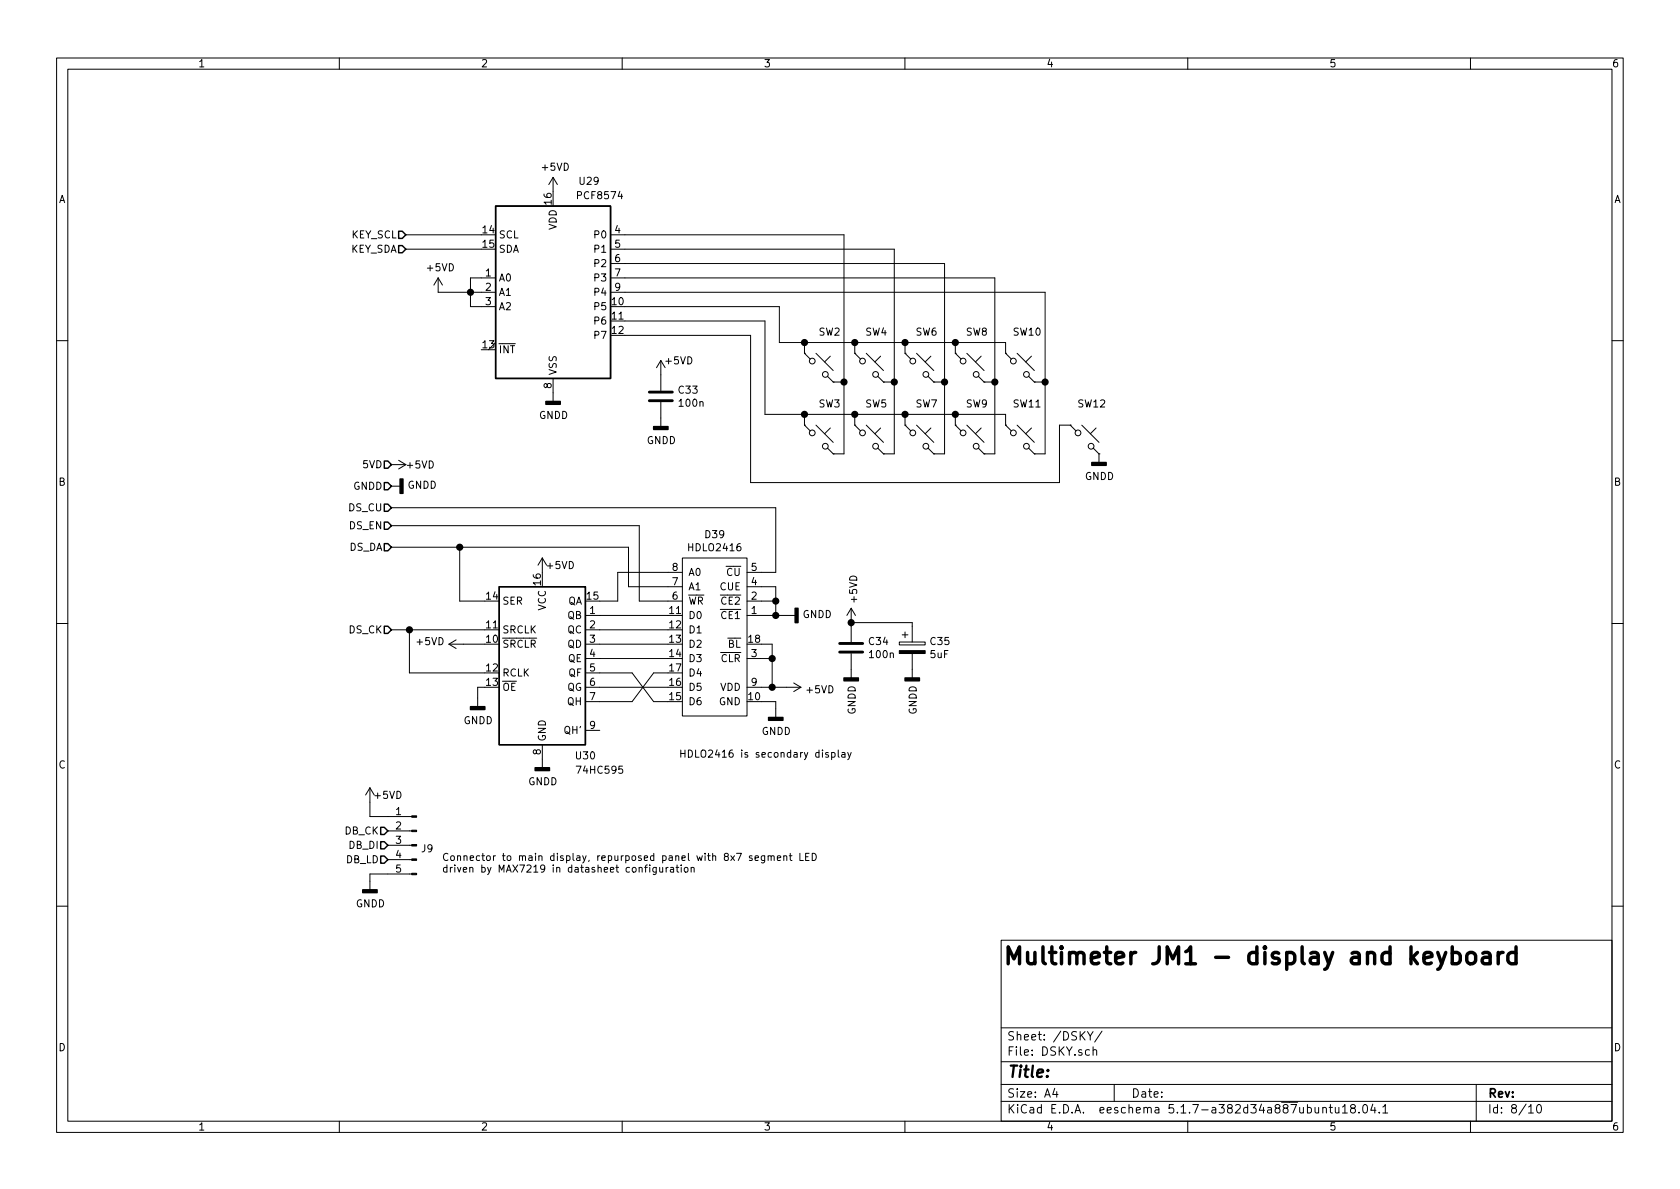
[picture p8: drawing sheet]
<svg xmlns="http://www.w3.org/2000/svg" width="297mm" height="210mm" viewBox="0 0 297 210" stroke-linecap="round" stroke-linejoin="round" font-family="sans-serif">
<g fill="none" stroke="#000" stroke-width=".18">
<path d="M10 10.3h277v189.9h-277zM12 12.2h273v186.1h-273zM60 10.3v1.9M110 10.3v1.9M160 10.3v1.9M210 10.3v1.9M260 10.3v1.9M97.8 31.4v2.5M97.8 31.4l-.8 1.2M97.8 31.4l.8 1.2M71.8 41.5h13.3M71.8 44.1h13.3"/>
<path d="M77.5 49.1v2.6h10.1M77.5 49.1l-.8 1.3M77.5 49.1l.7 1.3M87.6 49.1h-4.4v5.1h4.4M107.9 49.1h68v31.2h-1.9M107.9 51.7h76.9v28.6h-1.9M107.9 41.5h41.3v38.8h-1.9M107.9 44.1h50.2v36.2h-1.9M107.9 46.6h59.1v33.7h-1.9M110.5 54.2h27.3v6.4h40v1.9M110.5 56.8h24.8v16.5h42.5v1.9M110.5 59.3h22.2v26h54.6v-10.1h1.9"/>
<path d="M10 60.2h2M97.8 66.9v4.1M116.8 63.7v5.4M116.8 71.1v4.3M116.8 63.7l-.7 1.3M116.8 63.7l.8 1.3M142.2 62.5l1.1 1M142.2 62.5h.1M142.2 75.2l1.1 1M142.2 75.2h.1M142.2 60.6v1.9M142.2 73.3v1.9"/>
<path d="M144.3 62.5l3 3M144.3 75.2l3 3M146.3 66.5l1 1.1M146.3 79.2l1 1.1M146.8 63l-1 1M146.8 75.7l-1 1M147.3 67.6h.1M147.3 67.6h1.9M151.1 62.5l1 1M151.1 62.5h.1M151.1 75.2l1 1M151.1 75.2h.1"/>
<path d="M151.1 60.6v1.9M151.1 73.3v1.9M153.2 62.5l3 3M153.2 75.2l3 3M155.2 66.5l1 1.1M155.2 79.2l1 1.1M155.7 63l-1 1M155.7 75.7l-1 1M156.2 67.6h.1M156.2 67.6h1.9M160 62.5l1 1M160 62.5h.1"/>
<path d="M160 75.2l1 1M160 75.2h.1M160 60.6v1.9M160 73.3v1.9M162.1 62.5l3 3M162.1 75.2l3 3M164.1 66.5l1 1.1M164.1 79.2l1 1.1M164.6 63l-1 1M164.6 75.7l-1 1M165.1 67.6h.1M165.1 67.6h1.9"/>
<path d="M168.9 75.2l1 1M168.9 75.2h.1M168.9 62.5l1 1M168.9 62.5h.1M168.9 60.6v1.9M168.9 73.3v1.9M170.9 75.2l3.1 3M170.9 62.5l3.1 3M173 79.2l1 1.1M173 66.5l1 1.1M173.5 75.7l-1 1M173.5 63l-1 1"/>
<path d="M174 67.6h.1M174 67.6h1.9M177.8 75.2l1 1M177.8 75.2h.1M177.8 62.5l1 1M177.8 62.5h.1M179.8 75.2l3.1 3M179.8 62.5l3.1 3M181.9 79.2l1 1.1M181.9 66.5l1 1.1M182.4 75.7l-1 1M182.4 63l-1 1"/>
<path d="M182.9 67.6h.1M182.9 67.6h1.9M189.2 75.2l1 1M189.2 75.2h.1M191.3 75.2l3 3M193.3 79.2l1 1.1M193.8 75.7l-1 1M285 60.2h2M69.2 82.2h2.6M69.2 89.8h68v11.4h-5.1M69.2 86h1.5M69.2 93h43.8v13.3h7.6"/>
<path d="M69.2 96.8h41.9v7h9.5M70.5 81.4l1.3 .8M71.8 82.2l-1.3 .7M81.3 96.8v9.5h4.4M95.9 98.7v2.5M95.9 98.7l-.8 1.2M95.9 98.7l.7 1.2M120.6 98.7h11.5v27.9h-11.5zM147.3 80.3h.1M156.2 80.3h.1M165.1 80.3h.1M174 80.3h.1"/>
<path d="M182.9 80.3h.1M194.3 80.3h.1M194.3 80.3v1.5M10 110.3h2M69.2 111.4h16.5M72.4 111.4v7.6h13.3M79.4 113.9l1.2 .8M79.4 113.9h6.3M80.6 113.2l-1.2 .7M103.5 113.9h14.6M103.5 108.8h14.6M103.5 116.5h14.6"/>
<path d="M103.5 111.4h14.6M103.5 119h8.3l3.8 5.1h2.5M118.1 119h-2.5l-3.8 5.1h-8.3M120.6 101.2h-11.4v5.1h-3.2M132.1 103.8h5.1v5M132.1 108.8h8.5M132.1 106.3h5.1M132.1 116.5h4.4M134.6 113.9h1.9v7.6M150.5 110.1h10.8v3.4M150.5 107.6l-.8 1.2M150.5 107.6v5.9"/>
<path d="M150.5 115.6v4.3M150.5 107.6l.8 1.2M159 113.5h4.6v.5h-4.6zM159.5 112.3h1M160 111.8v1M161.3 115.6v4.3M285 110.3h2M65.4 139.3v5.1h7.4M65.4 139.3l-.8 1.3M65.4 139.3l.8 1.3M85.7 121.5h-1.2v3.5M95.9 131.7v4.1"/>
<path d="M103.5 121.5h14.6M103.5 129.2h2.5M132.1 121.5h9.5M134.6 124.1h2.6v2.8M140.3 120.8l1.3 .7M141.6 121.5l-1.3 .8M146.5 133.1h-.3l-.2 .1v.2l.5 .1v.4h-.5M147 133.1h.4l.3 .2-.2 .6h-.5M147 133.1v1.2M148.2 132.6v1.1l.2 .2M148.9 133.1h.5v.8M149.4 133.4h-.4l-.2 .2 .1 .3h.5"/>
<path d="M149.9 133.1l.3 .8M150.5 133.1l-.4 1.1-.2 .1M68.6 152h4.2M68.6 149.5h4.2M68.6 146.9h4.2M72.8 154.6h-7.4v2.7M114.9 153.4v.8M116 153.4v1.1l-.2 .2-.3-.1M116 153.4h-.3l-.3 .2 .1 .6h.5M116.6 153.4l.1 .8h.3l.2-.1M117.2 153.4v.8M117.8 153.4v.8"/>
<path d="M118.1 153.4l-.3 .2M118.6 153.4h.4l.1 .8M119.1 153.7h-.4l-.2 .2 .1 .3h.5M119.5 153.4h.5M119.7 153v1l.3 .2M120.4 153.4v.8M121.1 153.4h.3l.2 .1-.1 .7h-.3l-.2-.2zM122.2 153.5l.2-.1h.3v.8M122.2 153.4v.8M133 151.4l-.3-.1-.2 .2v.2l.5 .1v.3h-.5M133.5 151.7l.6-.1-.1-.2-.3-.1-.2 .2 .1 .6h.4M135.2 151.3v1l-.2 .3-.4-.1"/>
<path d="M135.2 151.4l-.4-.1-.2 .3 .1 .5h.5M135.8 151.5l.2-.2 .3 .1v.8M135.8 151.3v.9M136.3 151.5l.2-.2 .3 .1 .1 .8M137.4 151.7l.6-.1v-.2l-.4-.1-.2 .2 .1 .6h.5M138.6 151.5l.2-.2 .3 .1v.8M138.6 151.3v.9M139.5 151.3h.5M139.7 150.9v1.1l.3 .2M141.4 150.9v1.3h.6M142.4 151.5h.5M143.1 150.9h-.7v1.3h.7"/>
<path d="M143.6 150.9a.64 .64 0 0 1 .7 .6 .64 .64 0 0 1-.7 .7zM10 160.2h2M177 166.3h108v32h-108zM285 160.2h2M60 198.3v1.9M110 198.3v1.9M160 198.3v1.9M177 194.8h108M177 191.8h108M177 187.8h108M177 181.8h108M186.5 192.5l-.4 1h1"/>
<path d="M186.8 193v1M192.3 182.4l.5 .8 .5-.8M192.6 185.7l-.4-.1-.3 .3 .1 .6 .2 .1 .4-.1M192.8 183.2v.7M193.3 185.7l.2-.1 .3 .1 .1 .9M193.3 185.1v1.5M194.8 182.3l-1.3 2M197 191.8v3M210 198.3v1.9M233.9 196v-.1a.37 .37 0 0 1 .6 .1v.8M233.9 195.8v1M235 195.8h.6"/>
<path d="M235.2 195.3v1.3l.4 .2M236.1 195.8v.9l.4 .1 .2-.1M236.7 195.8v1M237.4 195.8l.4-.5v1.5M237.4 196.8h.8M239.1 196l-.2-.2-.1-.2 .3-.3h.3l.2 .3v.2l-.7 .2a.48 .48 0 0 0 0 .7l.2 .1 .5-.1a.48 .48 0 0 0-.2-.7M240.3 196.7v.1M241.1 195.5l.3-.2a.94 .94 0 0 1 0 1.5l-.4-.3-.1-.6zM242.7 195.2l-.3 1.1h.9M243.1 195.8v1M243.9 196.7v.1M244.5 195.8l.4-.5v1.5"/>
<path d="M244.5 196.8h.9M260 198.3v1.9M261 191.8v6.5M270.3 195.8l.4-.5v1.5M270.3 196.8h.8M271.8 195.5l.4-.2a.94 .94 0 0 1 0 1.5 .79 .79 0 0 1-.4-1.3z"/>
<circle cx="143.6" cy="76.5" r=".51"/>
<circle cx="143.6" cy="63.8" r=".51"/>
<circle cx="145.9" cy="66.2" r=".51"/>
<circle cx="145.9" cy="78.9" r=".51"/>
<circle cx="152.5" cy="63.8" r=".51"/>
<circle cx="152.5" cy="76.5" r=".51"/>
<circle cx="154.8" cy="66.2" r=".51"/>
<circle cx="154.8" cy="78.9" r=".51"/>
<circle cx="161.4" cy="63.8" r=".51"/>
<circle cx="161.4" cy="76.5" r=".51"/>
<circle cx="163.7" cy="66.2" r=".51"/>
<circle cx="163.7" cy="78.9" r=".51"/>
<circle cx="170.3" cy="76.5" r=".51"/>
<circle cx="170.3" cy="63.8" r=".51"/>
<circle cx="172.6" cy="66.2" r=".51"/>
<circle cx="172.6" cy="78.9" r=".51"/>
<circle cx="179.2" cy="63.8" r=".51"/>
<circle cx="179.2" cy="76.5" r=".51"/>
<circle cx="181.5" cy="66.2" r=".51"/>
<circle cx="181.5" cy="78.9" r=".51"/>
<circle cx="190.6" cy="76.5" r=".51"/>
<circle cx="192.9" cy="78.9" r=".51"/>
</g>
<g fill="#000" stroke="#000" stroke-width=".25">
<path d="M96.5 71h2.6v.5h-2.6zM115.6 75.4h2.5v.5h-2.5zM70.7 84.7h.5v2.5h-.5zM193 81.8h2.6v.5h-2.6zM140.6 107.6h.5v2.5h-.5zM149.2 119.9h2.6v.5h-2.6zM160 119.9h2.6v.5h-2.6zM83.2 125h2.5v.5h-2.5zM94.6 135.8h2.6v.5h-2.6zM135.9 126.9h2.5v.5h-2.5zM64.1 157.3h2.6v.6h-2.6z"/>
<circle cx="83.2" cy="51.7" r=".51"/>
<circle cx="142.2" cy="73.3" r=".51"/>
<circle cx="142.2" cy="60.6" r=".51"/>
<circle cx="149.2" cy="67.6" r=".51"/>
<circle cx="151.1" cy="73.3" r=".51"/>
<circle cx="151.1" cy="60.6" r=".51"/>
<circle cx="158.1" cy="67.6" r=".51"/>
<circle cx="160" cy="60.6" r=".51"/>
<circle cx="160" cy="73.3" r=".51"/>
<circle cx="167" cy="67.6" r=".51"/>
<circle cx="168.9" cy="60.6" r=".51"/>
<circle cx="168.9" cy="73.3" r=".51"/>
<circle cx="175.9" cy="67.6" r=".51"/>
<circle cx="184.8" cy="67.6" r=".51"/>
<circle cx="81.3" cy="96.8" r=".51"/>
<circle cx="72.4" cy="111.4" r=".51"/>
<circle cx="136.5" cy="116.5" r=".51"/>
<circle cx="137.2" cy="108.8" r=".51"/>
<circle cx="137.2" cy="106.3" r=".51"/>
<circle cx="150.5" cy="110.1" r=".51"/>
<circle cx="136.5" cy="121.5" r=".51"/>
</g>
<g fill="none" stroke="#000" stroke-width=".25">
<path d="M87.6 36.4h20.3v30.5h-20.3zM70.5 43.4h.6l.7 .7-.7 .6h-.6zM70.5 40.9h.6l.7 .6-.7 .7h-.6zM67.9 92.3h.7l.6 .7-.6 .6h-.7zM67.9 96.1h.7l.6 .7-.6 .6h-.7zM67.9 89.1h.7l.6 .7-.6 .6h-.7zM67.9 85.3h.7l.6 .7-.6 .6h-.7zM67.9 81.5h.7l.6 .7-.6 .6h-.7zM67.9 110.7h.7l.6 .7-.6 .6h-.7zM88.3 103.8h15.2v27.9h-15.2zM67.3 148.8h.6l.7 .7-.7 .6h-.6zM67.3 151.4h.6l.7 .6-.7 .6h-.6z"/>
<path d="M67.3 146.3h.6l.7 .6-.7 .7h-.6z"/>
</g>
<path d="M159 115.1h4.6v.5h-4.6zM72.8 154.4h.9v.3h-.9zM72.8 151.9h.9v.2h-.9zM72.8 149.3h.9v.3h-.9zM72.8 146.8h.9v.3h-.9zM72.8 144.3h.9v.2h-.9z" fill="#000" stroke="#000" stroke-width=".18"/>
<path d="M114.8 70.9h4.1M114.8 69.3h4.1M148.5 115.3h4M148.5 113.8h4" fill="none" stroke="#000" stroke-width=".51"/>
<path d="M255.6 168.4l-1 2.7-.4 .3M256.8 168.6l.2-.2h.6l.4 .3 .2 .3v.8l-.3 .5-.3 .1h-.6l-.2-.1M256.8 167.4v3M259.5 168.7a.83 .83 0 0 1 1.4 .3v.8a.81 .81 0 0 1-.8 .7 .81 .81 0 0 1-.8-.7v-.8zM262.2 168.6l.3-.2h.5l.3 .2 .2 .3v1.5M263.5 169.1l-.3 .2h-.7a.6 .6 0 0 0-.5 .6 .6 .6 0 0 0 .5 .5h.7l.3-.1M264.9 168.4v2M265.8 168.4a.77 .77 0 0 0-.9 .6M268 168.6a.96 .96 0 0 0-1.2 .1l-.2 .3v.8l.2 .3a.96 .96 0 0 0 1.2 .2M268 167.4v3" fill="none" stroke="#000" stroke-width=".61"/>
<text font-size="4.2" x="177.2" y="170.6">Multimeter JM1 - display and keyboard</text>
<text font-size="2.8" x="178" y="190.5">Title:</text>
<g font-size="2.1">
<text x="178" y="184">Sheet: /DSKY/</text>
<text x="178" y="186.7">File: DSKY.sch</text>
<text x="178" y="196.9">KiCad E.D.A. eeschema 5.1.7-a382d34a887ubuntu18.04.1</text>
<text x="178" y="194.1">Size: A4</text>
<text x="200" y="194.1">Date:</text>
<text x="263" y="194.1">Rev:</text>
<text x="263" y="196.9">Id: 8/10</text>
</g>
<g font-size="1.8">
<text x="35" y="11.9">1</text>
<text x="85" y="11.9">2</text>
<text x="135" y="11.9">3</text>
<text x="185" y="11.9">4</text>
<text x="235" y="11.9">5</text>
<text x="285" y="11.9">6</text>
<text x="10.4" y="35.9">A</text>
<text x="95.9" y="30.2">+5VD</text>
<text x="102.3" y="35.2">PCF8574</text>
<text x="102.5" y="32.7">U29</text>
<text x="285.4" y="35.9">A</text>
<text x="85.4" y="41.3">14</text>
<text x="97.5" y="36.1" transform="rotate(-90 97.5 36.1)">16</text>
<text x="98.4" y="40.7" transform="rotate(-90 98.4 40.7)">VDD</text>
<text x="108.7" y="41.3">4</text>
<text x="61.9" y="44.7">KEY_SDA</text>
<text x="62.1" y="42.2">KEY_SCL</text>
<text x="75.6" y="48">+5VD</text>
<text x="85.4" y="43.8">15</text>
<text x="88.1" y="42.2">SCL</text>
<text x="88.1" y="44.7">SDA</text>
<text x="105.3" y="42.2">P0</text>
<text x="105.3" y="44.7">P1</text>
<text x="105.3" y="47.2">P2</text>
<text x="108.7" y="43.8">5</text>
<text x="108.7" y="46.3">6</text>
<text x="85.9" y="48.9">1</text>
<text x="85.9" y="51.4">2</text>
<text x="85.9" y="54">3</text>
<text x="88.1" y="49.8">A0</text>
<text x="88.1" y="52.3">A1</text>
<text x="105.3" y="49.8">P3</text>
<text x="105.3" y="52.3">P4</text>
<text x="108.3" y="54">10</text>
<text x="108.7" y="48.9">7</text>
<text x="108.7" y="51.4">9</text>
<text x="88.1" y="54.9">A2</text>
<text x="105.3" y="54.9">P5</text>
<text x="105.3" y="57.4">P6</text>
<text x="105.3" y="59.9">P7</text>
<text x="108.3" y="56.5">11</text>
<text x="108.3" y="59">12</text>
<text x="144.8" y="59.4">SW2</text>
<text x="153" y="59.4">SW4</text>
<text x="161.9" y="59.4">SW6</text>
<text x="170.8" y="59.4">SW8</text>
<text x="179.2" y="59.4">SW10</text>
<text x="85.4" y="61.6">13</text>
<text x="88.1" y="62.5">INT</text>
<text x="117.8" y="64.4">+5VD</text>
<text x="97.5" y="68.7" transform="rotate(-90 97.5 68.7)">8</text>
<text x="98.4" y="66.4" transform="rotate(-90 98.4 66.4)">VSS</text>
<text x="120" y="69.6">C33</text>
<text x="120.2" y="71.9">100n</text>
<text x="95.3" y="74.1">GNDD</text>
<text x="144.8" y="72.1">SW3</text>
<text x="153" y="72.1">SW5</text>
<text x="161.9" y="72.1">SW7</text>
<text x="170.8" y="72.1">SW9</text>
<text x="179.2" y="72.1">SW11</text>
<text x="190.6" y="72.1">SW12</text>
<text x="64.3" y="82.8">5VD</text>
<text x="72.1" y="82.8">+5VD</text>
<text x="114.4" y="78.5">GNDD</text>
<text x="10.4" y="85.9">B</text>
<text x="62.5" y="86.6">GNDD</text>
<text x="72.1" y="86.4">GNDD</text>
<text x="191.8" y="84.9">GNDD</text>
<text x="285.4" y="85.9">B</text>
<text x="61.7" y="90.4">DS_CU</text>
<text x="61.8" y="93.6">DS_EN</text>
<text x="124.7" y="95.2">D39</text>
<text x="61.7" y="97.4">DS_DA</text>
<text x="96.8" y="100.6">+5VD</text>
<text x="118.9" y="101">8</text>
<text x="121.7" y="101.8">A0</text>
<text x="121.9" y="97.5">HDLO2416</text>
<text x="128.5" y="101.8">CU</text>
<text x="132.9" y="101">5</text>
<text x="86" y="106">14</text>
<text x="88.8" y="106.9">SER</text>
<text x="95.6" y="103.4" transform="rotate(-90 95.6 103.4)">16</text>
<text x="96.5" y="108" transform="rotate(-90 96.5 108)">VCC</text>
<text x="100.4" y="106.9">QA</text>
<text x="103.8" y="106">15</text>
<text x="118.9" y="106">6</text>
<text x="118.9" y="103.5">7</text>
<text x="121.7" y="106.9">WR</text>
<text x="121.7" y="104.4">A1</text>
<text x="127.3" y="104.4">CUE</text>
<text x="127.6" y="106.9">CE2</text>
<text x="132.9" y="106">2</text>
<text x="132.9" y="103.5">4</text>
<text x="151.6" y="106.4" transform="rotate(-90 151.6 106.4)">+5VD</text>
<text x="61.7" y="112">DS_CK</text>
<text x="86" y="113.7">10</text>
<text x="86" y="111.1">11</text>
<text x="88.8" y="112">SRCLK</text>
<text x="100.4" y="109.5">QB</text>
<text x="100.4" y="112">QC</text>
<text x="104.3" y="108.6">1</text>
<text x="104.3" y="111.1">2</text>
<text x="104.3" y="113.7">3</text>
<text x="118.4" y="108.6">11</text>
<text x="118.4" y="111.1">12</text>
<text x="118.4" y="113.7">13</text>
<text x="121.7" y="109.5">D0</text>
<text x="121.7" y="112">D1</text>
<text x="127.6" y="109.5">CE1</text>
<text x="132.4" y="113.7">18</text>
<text x="132.9" y="108.6">1</text>
<text x="141.9" y="109.3">GNDD</text>
<text x="73.8" y="114.1">+5VD</text>
<text x="86" y="118.7">12</text>
<text x="88.8" y="114.5">SRCLR</text>
<text x="88.8" y="119.6">RCLK</text>
<text x="100.4" y="114.5">QD</text>
<text x="100.4" y="117.1">QE</text>
<text x="100.5" y="119.6">QF</text>
<text x="104.3" y="116.2">4</text>
<text x="104.3" y="118.7">5</text>
<text x="118.4" y="116.2">14</text>
<text x="118.4" y="118.7">17</text>
<text x="121.7" y="114.5">D2</text>
<text x="121.7" y="117.1">D3</text>
<text x="121.7" y="119.6">D4</text>
<text x="127.4" y="117.1">CLR</text>
<text x="128.7" y="114.5">BL</text>
<text x="132.9" y="116.2">3</text>
<text x="153.7" y="114.1">C34</text>
<text x="153.9" y="116.4">100n</text>
<text x="164.5" y="116.4">5uF</text>
<text x="164.6" y="114.1">C35</text>
<text x="86" y="121.3">13</text>
<text x="88.8" y="122.2">OE</text>
<text x="100.3" y="122.2">QG</text>
<text x="100.4" y="124.7">QH</text>
<text x="104.3" y="121.3">6</text>
<text x="104.3" y="123.8">7</text>
<text x="118.4" y="123.8">15</text>
<text x="118.4" y="121.3">16</text>
<text x="121.7" y="124.7">D6</text>
<text x="121.7" y="122.2">D5</text>
<text x="127.1" y="124.7">GND</text>
<text x="127.3" y="122.2">VDD</text>
<text x="132.4" y="123.8">10</text>
<text x="132.9" y="121.3">9</text>
<text x="142.7" y="122.6">+5VD</text>
<text x="82" y="128.1">GNDD</text>
<text x="96.5" y="131.2" transform="rotate(-90 96.5 131.2)">GND</text>
<text x="99.9" y="129.8">QH'</text>
<text x="104.3" y="128.9">9</text>
<text x="134.7" y="130">GNDD</text>
<text x="151.3" y="126.4" transform="rotate(-90 151.3 126.4)">GNDD</text>
<text x="162.1" y="126.4" transform="rotate(-90 162.1 126.4)">GNDD</text>
<text x="10.4" y="135.9">C</text>
<text x="95.6" y="133.4" transform="rotate(-90 95.6 133.4)">8</text>
<text x="101.9" y="134.3">U30</text>
<text x="102.3" y="136.8">74HC595</text>
<text x="120" y="134">HDLO2416 is secondary display</text>
<text x="285.4" y="135.9">C</text>
<text x="66.3" y="141.3">+5VD</text>
<text x="93.4" y="138.9">GNDD</text>
<text x="61" y="147.6">DB_CK</text>
<text x="70" y="144.1">1</text>
<text x="70" y="146.7">2</text>
<text x="70" y="149.2">3</text>
<text x="61.2" y="152.6">DB_LD</text>
<text x="61.7" y="150.1">DB_DI</text>
<text x="70" y="151.8">4</text>
<text x="70" y="154.3">5</text>
<text x="74.6" y="150.7">J9</text>
<text x="78.1" y="152.2">Connector to main display, repurposed panel with 8x7 segment LED</text>
<text x="78.1" y="154.3">driven by MAX7219 in datasheet configuration</text>
<text x="62.9" y="160.4">GNDD</text>
<text x="10.4" y="185.9">D</text>
<text x="285.4" y="185.9">D</text>
<text x="35" y="199.9">1</text>
<text x="85" y="199.9">2</text>
<text x="135" y="199.9">3</text>
<text x="185" y="199.9">4</text>
<text x="235" y="199.9">5</text>
<text x="285" y="199.9">6</text>
</g>
</svg>
